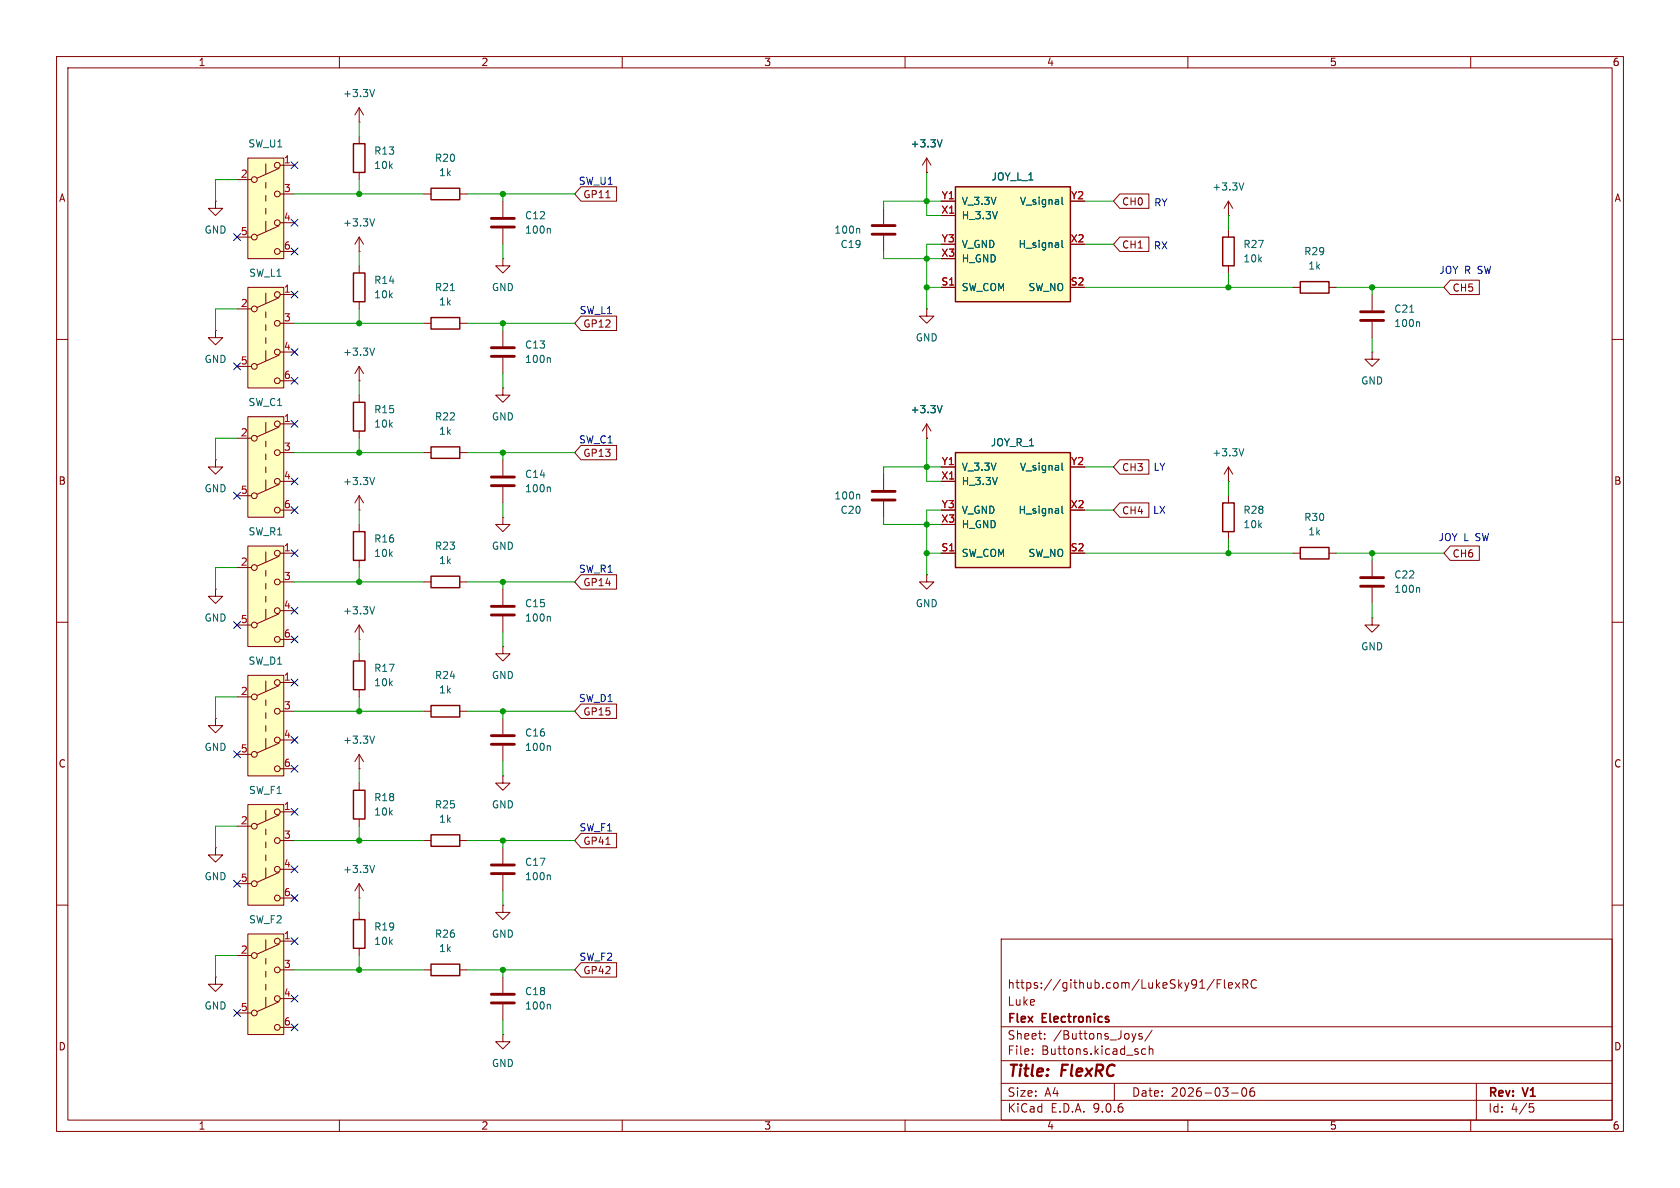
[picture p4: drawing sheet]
<svg xmlns="http://www.w3.org/2000/svg" width="297mm" height="210mm" viewBox="0 0 297 210" stroke-linecap="round" stroke-linejoin="round" font-family="sans-serif">
<g fill="none" stroke="#840000" stroke-width=".18">
<path d="M10 10h277v190h-277zM12 12h273v186h-273zM60 10v2M110 10v2M160 10v2M210 10v2M260 10v2M10 60h2M285 60h2M10 110h2M285 110h2M63.5 135.9h.1"/>
<path d="M63.5 133.4v2.5M63.5 138.4v1.3M63.5 133.4l-.8 1.2M63.5 133.4l.8 1.2M63.5 144.8v1.3M10 160h2M177 166h108v32h-108zM214.7 173.1l-1.3 2M215.2 173.9h.5M215.9 173.2h-.7v1.5M216.5 173.2v1.3l.2 .2M217.2 174.2l.7-.1-.1-.3-.4-.1-.2 .2v.7h.6"/>
<path d="M218.4 173.7l.8 1M219.2 173.7l-.8 1M219.7 174l.8-.1 .1-.2-.1-.4-.2-.1h-.6v1.5M220.1 174l.5 .7M222.1 173.3a.6 .6 0 0 0-.7 0 .6 .6 0 0 0-.2 .8 .56 .56 0 0 0 .3 .5 .56 .56 0 0 0 .6 0M285 160h2M60 198v2M110 198v2M160 198v2M177 194.5h108M177 191.5h108M177 187.5h108"/>
<path d="M177 181.5h108M182.5 186.3v.1M182.5 185.5v.1M184.7 183.6v.1M184.7 182.8v.1M197 191.5v3M200.8 182.7l-.3 1M201.9 182.8l-.4-.1-.2 .2 .1 .2 .5 .2v.3h-.6M202.5 185.5l-.4-.1-.3 .3v.4l.2 .2h.5M203.2 185.5l.2-.1 .3 .1 .1 .9M203.2 184.9v1.5M203.7 182.1l-1.3 2"/>
<path d="M210 198v2M217.7 193.2h1.2M219.7 192.4l.2-.1a.81 .81 0 0 1 .6 .6 .81 .81 0 0 1-.3 .8l-.2 .1a.81 .81 0 0 1-.3-1.4zM221.7 192.3a.59 .59 0 0 0-.7 .6v.6l.1 .2 .4 .1 .2-.1 .1-.5-.1-.3h-.5l-.2 .3M260 198v2M261 191.5v6.5M270.4 195.1h.7M270.5 195.7h.4l.3 .3-.2 .5-.5 .1"/>
</g>
<path d="M62.5 139.7h2v5.1h-2z" fill="none" stroke="#840000" stroke-width=".25"/>
<path d="M66.2 130.1l-.4 1.3" fill="none" stroke="#006464" stroke-width=".18"/>
<path d="M43.8 119.4h6.4v17.8h-6.4z" fill="#ffffc2"/>
<g fill="none" stroke="#840000" stroke-width=".18">
<path d="M88.9 35.6v2.8M88.9 45.7v1.3h1.3l-1.3 1.3-1.3-1.3h1.3M88.9 45.7h.1M88.9 40.4v2.8M217.2 87.6v1.3M217.2 94v1.3M228.6 97.8h1.3M234.9 97.8h1.3M43.8 119.4h6.4v17.8h-6.4zM63.5 113h.1M63.5 110.5l-.8 1.3M63.5 110.5l.8 1.3"/>
<path d="M63.5 110.5v2.5M74.9 102.9h1.3M81.3 102.9h1.2M88.9 114.3v1.3h1.3l-1.3 1.2-1.3-1.2h1.3M88.9 114.3h.1M38.1 127v1.3h1.3l-1.3 1.2-1.3-1.2h1.3M38.1 127h.1M41.9 123.2h2.5M41.9 133.4h2.5M47 120.4v1.8M47 123.7v1M47 126v1"/>
<path d="M47 128.3v1M47 130.6v1.7M49.3 121.2l-3.8 1.7M49.3 131.4l-3.8 1.7M49.5 120.7h2.6M49.5 125.7h2.6M49.5 130.8h2.6M49.5 135.9h2.6"/>
<circle cx="45" cy="123.2" r=".51"/>
<circle cx="45" cy="133.4" r=".51"/>
<circle cx="49" cy="125.7" r=".51"/>
<circle cx="49" cy="120.7" r=".51"/>
<circle cx="49" cy="135.9" r=".51"/>
<circle cx="49" cy="130.8" r=".51"/>
</g>
<path d="M216.2 88.9h2v5.1h-2zM229.9 96.8h5v2h-5zM76.2 101.9h5.1v2h-5.1z" fill="none" stroke="#840000" stroke-width=".25"/>
<path d="M86.9 38.6h4M86.9 40.1h4" fill="none" stroke="#840000" stroke-width=".51"/>
<path d="M97.1 40.4l.2 .2v.6M66.2 107.3l-.4 1.2" fill="none" stroke="#006464" stroke-width=".18"/>
<path d="M43.8 73.7h6.4v17.7h-6.4z" fill="#ffffc2"/>
<g fill="none" stroke="#840000" stroke-width=".18">
<path d="M217.2 40.6v1.3M217.2 47v1.3M228.6 50.8h1.3M234.9 50.8h1.3M41.9 77.5h2.5M43.8 73.7h6.4v17.7h-6.4zM47 74.7v1.8M47 78v1M49.3 75.5l-3.8 1.7M49.5 74.9h2.6M38.1 81.3v1.3h1.3l-1.3 1.2-1.3-1.2h1.3M38.1 81.3h.1"/>
<path d="M41.9 87.6h2.5M47 80.3v1M47 82.6v1M47 84.8v1.8M49.3 85.6l-3.8 1.8M49.5 80h2.6M49.5 85.1h2.6M49.5 90.2h2.6"/>
<circle cx="45" cy="77.5" r=".51"/>
<circle cx="49" cy="74.9" r=".51"/>
<circle cx="45" cy="87.6" r=".51"/>
<circle cx="49" cy="90.2" r=".51"/>
<circle cx="49" cy="80" r=".51"/>
<circle cx="49" cy="85.1" r=".51"/>
</g>
<path d="M216.2 41.9h2v5.1h-2zM229.9 49.8h5v2h-5z" fill="none" stroke="#840000" stroke-width=".25"/>
<path d="M43.8 96.5h6.4v17.8h-6.4z" fill="#ffffc2"/>
<g fill="none" stroke="#840000" stroke-width=".18">
<path d="M74.9 34.3h1.3M81.3 34.3h1.2M156.2 36.8v2.8M217.2 38.1h.1M217.2 35.6l-.8 1.2M217.2 35.6l.7 1.2M217.2 35.6v2.5M63.5 44.5h.1M63.5 41.9l-.8 1.3M63.5 41.9l.8 1.3M63.5 41.9v2.6M88.9 58.4v2.8"/>
<path d="M156.2 41.7v2.8M163.8 54.6v1.3h1.3l-1.3 1.3-1.2-1.3h1.2M163.8 54.6h.1M242.6 52.1v2.8M242.6 56.9v2.8M63.5 69.9v1.2M63.5 76.2v1.3M88.9 68.6v1.3h1.3l-1.3 1.2-1.3-1.2h1.3M88.9 68.6h.1M88.9 63.2v2.8M163.8 77.5h.1M163.8 74.9l-.7 1.3"/>
<path d="M163.8 74.9l.8 1.3M163.8 74.9v2.6M242.6 62.2v1.3h1.2l-1.2 1.3-1.3-1.3h1.3M242.6 62.2h.1M43.8 96.5h6.4v17.8h-6.4zM47 97.5v1.8M49.3 98.3l-3.8 1.8M49.5 97.8h2.6M63.5 90.2h.1M63.5 87.6v2.6M63.5 92.7v1.3M63.5 99.1v1.2"/>
<path d="M63.5 87.6l-.8 1.3M63.5 87.6l.8 1.3M74.9 80h1.3M81.3 80h1.2M88.9 91.4v1.3h1.3l-1.3 1.3-1.3-1.3h1.3M88.9 91.4h.1M88.9 81.3v2.8M88.9 86.1v2.8M217.2 85.1h.1M217.2 82.6v2.5M217.2 82.6l-.8 1.2M217.2 82.6l.7 1.2"/>
<path d="M242.6 99.1v2.8M38.1 104.1v1.3h1.3l-1.3 1.3-1.3-1.3h1.3M38.1 104.1h.1M41.9 100.3h2.5M41.9 110.5h2.5M47 100.8v1.1M47 103.1v1M47 105.4v1M47 107.7v1.8M49.3 108.5l-3.8 1.7M49.5 102.9h2.6M49.5 108h2.6"/>
<path d="M49.5 113h2.6M88.9 104.1v2.8M88.9 109v2.8M163.8 101.6v1.3h1.3l-1.3 1.2-1.2-1.2h1.2M163.8 101.6h.1M242.6 109.2v1.3h1.2l-1.2 1.3-1.3-1.3h1.3M242.6 109.2h.1M242.6 103.9v2.8M88.9 149.9v2.8M88.9 154.7v2.8M74.9 171.5h1.3M81.3 171.5h1.2"/>
<path d="M88.9 160v1.3h1.3l-1.3 1.3-1.3-1.3h1.3M88.9 160h.1"/>
<circle cx="49" cy="97.8" r=".51"/>
<circle cx="45" cy="100.3" r=".51"/>
<circle cx="45" cy="110.5" r=".51"/>
<circle cx="49" cy="108" r=".51"/>
<circle cx="49" cy="102.9" r=".51"/>
<circle cx="49" cy="113" r=".51"/>
</g>
<g fill="none" stroke="#840000" stroke-width=".51">
<path d="M154.2 39.9h4M154.2 41.4h4M240.5 55.1h4.1M240.5 56.6h4.1M86.9 61.5h4M86.9 63h4M86.9 84.3h4M86.9 85.9h4M86.9 107.2h4M86.9 108.7h4M240.5 102.1h4.1M240.5 103.6h4.1"/>
<path d="M86.9 152.9h4M86.9 154.4h4"/>
</g>
<g fill="none" stroke="#006464" stroke-width=".18">
<path d="M66.2 38.7l-.4 1.2M219.9 32.3l-.4 1.3M151.8 40.4l.2 .2v.6M249.2 55.2h.7M250.8 56.9l.2 .2v.6M97.1 63.2l.2 .2v.7M166.6 71.7l-.5 1.3M219.9 79.3l-.4 1.3M66.2 84.4l-.4 1.3M97.1 86.1l.2 .2v.6M97.1 109l.2 .1v.7M250.8 103.9l.2 .2v.6"/>
<path d="M97.1 154.7l.2 .2v.6"/>
</g>
<path d="M76.2 33.3h5.1v2h-5.1zM62.5 71.1h2v5.1h-2zM76.2 79h5.1v2h-5.1zM62.5 94h2v5.1h-2zM76.2 170.4h5.1v2.1h-5.1z" fill="none" stroke="#840000" stroke-width=".25"/>
<path d="M168.9 80h20.3v20.3h-20.3z" fill="#ffffc2"/>
<path d="M168.9 80h20.3v20.3h-20.3zM76.2 147.6h5.1v2h-5.1z" fill="none" stroke="#840000" stroke-width=".25"/>
<path d="M166.4 82.6h2.5M166.4 85.1h2.5M166.4 97.8h2.5M74.9 148.6h1.3M81.3 148.6h1.2" fill="none" stroke="#840000" stroke-width=".18"/>
<path d="M187.8 81.9v1l.1 .2M187.8 89.5v1.1l.1 .1" fill="none" stroke="#006464" stroke-width=".18"/>
<path d="M168.9 33h20.3v20.3h-20.3z" fill="#ffffc2"/>
<path d="M168.9 33h20.3v20.3h-20.3zM76.2 124.7h5.1v2h-5.1zM62.5 162.6h2v5h-2z" fill="none" stroke="#840000" stroke-width=".25"/>
<g fill="none" stroke="#840000" stroke-width=".18">
<path d="M163.8 30.5h.1M163.8 27.9l-.7 1.3M163.8 27.9l.8 1.3M163.8 27.9v2.6M166.4 35.6h2.5M166.4 38.1h2.5M166.4 50.8h2.5M63.5 67.3h.1M63.5 64.8l-.8 1.2M63.5 64.8l.8 1.2M63.5 64.8v2.5M156.2 83.8v2.8"/>
<path d="M156.2 88.6v2.8M74.9 125.7h1.3M81.3 125.7h1.2M63.5 158.8h.1M63.5 156.2v2.6M63.5 156.2l-.8 1.3M63.5 156.2l.8 1.3M63.5 161.3v1.3M63.5 167.6v1.3"/>
</g>
<path d="M166.6 24.7l-.5 1.3M187.8 34.9v1.1l.1 .1M187.8 42.5v1.1l.1 .2M66.2 61.5l-.4 1.3M151.8 87.4l.2 .1v.7M66.2 153l-.4 1.2" fill="none" stroke="#006464" stroke-width=".18"/>
<path d="M154.2 88.4h4M154.2 86.9h4" fill="none" stroke="#840000" stroke-width=".51"/>
<path d="M43.8 27.9h6.4v17.8h-6.4z" fill="#ffffc2"/>
<g fill="none" stroke="#840000" stroke-width=".18">
<path d="M38.1 35.6v1.2h1.3l-1.3 1.3-1.3-1.3h1.3M38.1 35.6h.1M41.9 31.8h2.5M43.8 27.9h6.4v17.8h-6.4zM47 29v1.7M47 32.3v1M47 34.5v1.1M47 36.8v1M47 39.1v1.8M49.3 29.8l-3.8 1.7M49.3 39.9l-3.8 1.8M49.5 29.2h2.6"/>
<path d="M49.5 34.3h2.6M49.5 39.4h2.6M41.9 41.9h2.5M49.5 44.5h2.6M38.1 149.9v1.2h1.3l-1.3 1.3-1.3-1.3h1.3M38.1 149.9h.1"/>
<circle cx="45" cy="31.8" r=".51"/>
<circle cx="49" cy="29.2" r=".51"/>
<circle cx="49" cy="39.4" r=".51"/>
<circle cx="49" cy="34.3" r=".51"/>
<circle cx="45" cy="41.9" r=".51"/>
<circle cx="49" cy="44.5" r=".51"/>
</g>
<path d="M43.8 142.2h6.4v17.8h-6.4z" fill="#ffffc2"/>
<g fill="none" stroke="#840000" stroke-width=".18">
<path d="M63.5 47v1.3M63.5 53.3v1.3M74.9 57.2h1.3M81.3 57.2h1.2M63.5 115.6v1.2M63.5 121.9v1.3M41.9 146.1h2.5M41.9 156.2h2.5M43.8 142.2h6.4v17.8h-6.4zM47 143.3v1.7M47 146.6v1M47 148.8v1.1"/>
<path d="M47 151.1v1M47 153.4v1.8M49.3 144.1l-3.8 1.7M49.3 154.2l-3.8 1.8M49.5 143.5h2.6M49.5 148.6h2.6M49.5 153.7h2.6M49.5 158.8h2.6M88.9 172.7v2.8M88.9 177.5v2.8M88.9 182.9v1.3h1.3l-1.3 1.2-1.3-1.2h1.3M88.9 182.9h.1"/>
<circle cx="45" cy="146.1" r=".51"/>
<circle cx="45" cy="156.2" r=".51"/>
<circle cx="49" cy="153.7" r=".51"/>
<circle cx="49" cy="143.5" r=".51"/>
<circle cx="49" cy="148.6" r=".51"/>
<circle cx="49" cy="158.8" r=".51"/>
</g>
<path d="M62.5 48.3h2v5h-2zM76.2 56.1h5.1v2.1h-5.1zM62.5 116.8h2v5.1h-2z" fill="none" stroke="#840000" stroke-width=".25"/>
<path d="M79.6 51.4h.7M97.1 177.5l.2 .2v.7" fill="none" stroke="#006464" stroke-width=".18"/>
<path d="M86.9 175.8h4M86.9 177.3h4" fill="none" stroke="#840000" stroke-width=".51"/>
<path d="M43.8 165.1h6.4v17.8h-6.4z" fill="#ffffc2"/>
<g fill="none" stroke="#840000" stroke-width=".18">
<path d="M63.5 19.1l-.8 1.2M63.5 19.1l.8 1.2M63.5 19.1v2.5M63.5 21.6h.1M63.5 24.1v1.3M63.5 30.5v1.3M41.9 168.9h2.5M41.9 179.1h2.5M43.8 165.1h6.4v17.8h-6.4zM47 166.1v1.8M47 169.4v1M47 171.7v1"/>
<path d="M47 174v1M47 176.3v1.8M49.3 166.9l-3.8 1.8M49.3 177.1l-3.8 1.7M49.5 166.4h2.6M49.5 171.5h2.6M49.5 176.5h2.6M49.5 181.6h2.6"/>
<circle cx="45" cy="168.9" r=".51"/>
<circle cx="45" cy="179.1" r=".51"/>
<circle cx="49" cy="176.5" r=".51"/>
<circle cx="49" cy="166.4" r=".51"/>
<circle cx="49" cy="171.5" r=".51"/>
<circle cx="49" cy="181.6" r=".51"/>
</g>
<path d="M66.2 15.8l-.4 1.3" fill="none" stroke="#006464" stroke-width=".18"/>
<path d="M62.5 25.4h2v5.1h-2z" fill="none" stroke="#840000" stroke-width=".25"/>
<path d="M43.8 50.8h6.4v17.8h-6.4z" fill="#ffffc2"/>
<g fill="none" stroke="#840000" stroke-width=".18">
<path d="M102.7 33h6.3v2.6h-6.3l-1.1-1.3zM107.1 35h.7M163.8 30.5h.1M166.4 35.6h2.5M166.4 38.1h2.5M198 34.3h5.1v2.5h-5.1l-1.2-1.2zM38.1 58.4v1.3h1.3l-1.3 1.3-1.3-1.3h1.3M38.1 58.4h.1M41.9 54.6h2.5M43.8 50.8h6.4v17.8h-6.4zM47 51.8v1.8M47 55.1v1"/>
<path d="M47 57.4v1M47 59.7v1M49.3 52.6l-3.8 1.8M49.5 52.1h2.6M49.5 57.2h2.6M102.7 55.9h6.3v2.5h-6.3l-1.1-1.2zM166.4 50.8h2.5M198 41.9h5.1v2.6h-5.1l-1.2-1.3zM256.4 49.5h5.1v2.6h-5.1l-1.1-1.3zM41.9 64.8h2.5M47 62v1.8M49.3 62.8l-3.8 1.7"/>
<path d="M49.5 62.2h2.6M49.5 67.3h2.6M102.7 78.7h6.3v2.6h-6.3l-1.1-1.3zM163.8 77.5h.1M166.4 82.6h2.5M166.4 85.1h2.5M166.4 97.8h2.5M198 88.9h5.1v2.5h-5.1l-1.2-1.2zM198 81.3h5.1v2.5h-5.1l-1.2-1.2zM256.4 96.5h5.1v2.6h-5.1l-1.1-1.3zM102.7 101.6h6.3v2.5h-6.3l-1.1-1.2zM88.9 137.2v1.2h1.3l-1.3 1.3-1.3-1.3h1.3"/>
<path d="M88.9 137.2h.1M88.9 127v2.8M88.9 131.8v2.8M102.7 124.5h6.3v2.5h-6.3l-1.1-1.3zM102.7 147.3h6.3v2.6h-6.3l-1.1-1.3zM107.1 149.3h.7M38.1 172.7v1.3h1.3l-1.3 1.3-1.3-1.3h1.3M38.1 172.7h.1M102.7 170.2h6.3v2.5h-6.3l-1.1-1.2z"/>
<circle cx="45" cy="54.6" r=".51"/>
<circle cx="49" cy="57.2" r=".51"/>
<circle cx="49" cy="52.1" r=".51"/>
<circle cx="45" cy="64.8" r=".51"/>
<circle cx="49" cy="67.3" r=".51"/>
<circle cx="49" cy="62.2" r=".51"/>
</g>
<path d="M86.9 130h4M86.9 131.6h4" fill="none" stroke="#840000" stroke-width=".51"/>
<path d="M166.6 24.7l-.5 1.3M187.8 34.9v1.1l.1 .1M187.8 42.5v1.1l.1 .2M166.6 71.7l-.5 1.3M187.8 81.9v1l.1 .2M187.8 89.5v1.1l.1 .1M97.1 131.8l.2 .2v.7" fill="none" stroke="#006464" stroke-width=".18"/>
<g fill="none" stroke="#009600" stroke-width=".18">
<path d="M41.9 31.8h-3.8v3.8M52.1 34.3h22.8M63.5 21.6v2.5M63.5 31.8v2.5M82.5 34.3h19.1M88.9 34.3v1.3M163.8 30.5v7.6h2.6M166.4 35.6h-10.2v1.2M191.8 35.6h5M217.2 38.1v2.5M41.9 54.6h-3.8v3.8M52.1 57.2h22.8"/>
<path d="M63.5 44.5v2.5M63.5 54.6v2.6M82.5 57.2h19.1M88.9 43.2v2.5M88.9 57.2v1.2M156.2 44.5v1.2h10.2M163.8 50.8h2.6M166.4 43.2h-2.6v11.4M191.8 50.8h36.8M191.8 43.2h5M217.2 48.3v2.5M236.2 50.8h19.1"/>
<path d="M242.6 50.8v1.3M242.6 59.7v2.5M41.9 77.5h-3.8v3.8M63.5 67.3v2.6M63.5 77.5v2.5M88.9 66v2.6M163.8 77.5v7.6h2.6M52.1 80h22.8M63.5 90.2v2.5M82.5 80h19.1M88.9 80v1.3M88.9 88.9v2.5"/>
<path d="M156.2 91.4v1.3h10.2M163.8 97.8h2.6M166.4 90.2h-2.6v11.4M166.4 82.6h-10.2v1.2M191.8 97.8h36.8M191.8 82.6h5M191.8 90.2h5M217.2 85.1v2.5M217.2 95.3v2.5M236.2 97.8h19.1M242.6 97.8v1.3M41.9 100.3h-3.8v3.8"/>
<path d="M52.1 102.9h22.8M63.5 100.3v2.6M63.5 113v2.6M82.5 102.9h19.1M88.9 102.9v1.2M88.9 111.8v2.5M242.6 106.7v2.5M41.9 123.2h-3.8v3.8M52.1 125.7h22.8M63.5 123.2v2.5M63.5 135.9v2.5M82.5 125.7h19.1"/>
<path d="M88.9 125.7v1.3M88.9 134.6v2.6M41.9 146.1h-3.8v3.8M52.1 148.6h22.8M63.5 146.1v2.5M63.5 158.8v2.5M82.5 148.6h19.1M88.9 148.6v1.3M88.9 157.5v2.5M41.9 168.9h-3.8v3.8M52.1 171.5h22.8M63.5 168.9v2.6"/>
<path d="M82.5 171.5h19.1M88.9 171.5v1.2M88.9 180.3v2.6"/>
</g>
<g fill="none" stroke="#000084" stroke-width=".18">
<path d="M51.5 38.8l1.2 1.2M51.5 28.6l1.2 1.2M52.7 38.8l-1.2 1.2M52.7 28.6l-1.2 1.2M41.3 41.3l1.2 1.2M42.5 41.3l-1.2 1.2M51.5 51.5l1.2 1.2M51.5 43.8l1.2 1.3M52.7 51.5l-1.2 1.2M52.7 43.8l-1.2 1.3M41.3 64.2l1.2 1.2M42.5 64.2l-1.2 1.2"/>
<path d="M51.5 61.6l1.2 1.2M51.5 66.7l1.2 1.2M51.5 74.3l1.2 1.2M52.7 61.6l-1.2 1.2M52.7 66.7l-1.2 1.2M52.7 74.3l-1.2 1.2M41.3 87l1.2 1.2M42.5 87l-1.2 1.2M51.5 97.2l1.2 1.2M51.5 84.5l1.2 1.2M51.5 89.6l1.2 1.2M52.7 97.2l-1.2 1.2"/>
<path d="M52.7 84.5l-1.2 1.2M52.7 89.6l-1.2 1.2M41.3 109.9l1.2 1.2M42.5 109.9l-1.2 1.2M51.5 107.3l1.2 1.3M51.5 112.4l1.2 1.2M52.7 107.3l-1.2 1.3M52.7 112.4l-1.2 1.2M41.3 132.7l1.2 1.3M42.5 132.7l-1.2 1.3M51.5 130.2l1.2 1.2M51.5 120l1.2 1.3"/>
<path d="M51.5 135.3l1.2 1.2M52.7 130.2l-1.2 1.2M52.7 135.3l-1.2 1.2M52.7 120l-1.2 1.3M41.3 155.6l1.2 1.2M42.5 155.6l-1.2 1.2M51.5 153.1l1.2 1.2M51.5 142.9l1.2 1.2M51.5 158.1l1.2 1.3M52.7 153.1l-1.2 1.2M52.7 142.9l-1.2 1.2M52.7 158.1l-1.2 1.3"/>
<path d="M41.3 178.5l1.2 1.2M42.5 178.5l-1.2 1.2M51.5 175.9l1.2 1.2M51.5 165.8l1.2 1.2M52.7 175.9l-1.2 1.2M52.7 165.8l-1.2 1.2M51.5 181l1.2 1.2M52.7 181l-1.2 1.2"/>
</g>
<g fill="#009600" stroke="#009600" stroke-width=".18">
<circle cx="217.2" cy="97.8" r=".46"/>
<circle cx="217.2" cy="50.8" r=".46"/>
<circle cx="242.6" cy="97.8" r=".46"/>
<circle cx="242.6" cy="50.8" r=".46"/>
<circle cx="63.5" cy="57.2" r=".46"/>
<circle cx="63.5" cy="34.3" r=".46"/>
<circle cx="88.9" cy="34.3" r=".46"/>
<circle cx="88.9" cy="57.2" r=".46"/>
<circle cx="63.5" cy="148.6" r=".46"/>
<circle cx="88.9" cy="148.6" r=".46"/>
<circle cx="88.9" cy="125.7" r=".46"/>
<circle cx="63.5" cy="125.7" r=".46"/>
<circle cx="88.9" cy="171.5" r=".46"/>
<circle cx="63.5" cy="102.9" r=".46"/>
<circle cx="88.9" cy="80" r=".46"/>
<circle cx="88.9" cy="102.9" r=".46"/>
<circle cx="63.5" cy="80" r=".46"/>
<circle cx="163.8" cy="50.8" r=".46"/>
<circle cx="163.8" cy="92.7" r=".46"/>
<circle cx="163.8" cy="97.8" r=".46"/>
<circle cx="163.8" cy="82.6" r=".46"/>
<circle cx="163.8" cy="45.7" r=".46"/>
<circle cx="163.8" cy="35.6" r=".46"/>
<circle cx="63.5" cy="171.5" r=".46"/>
</g>
<g font-size="2.8" fill="#840000">
<text x="178" y="190.9">Title:</text>
<text x="187.7" y="190.9">FlexRC</text>
</g>
<g font-size="2.1" fill="#840000">
<text x="178" y="178">Luke</text>
<text x="178" y="175">https://github.com/LukeSky91/FlexRC</text>
<text x="178" y="184">Sheet:</text>
<text x="178" y="181.2">Flex</text>
<text x="184.3" y="181.2">Electronics</text>
<text x="186.2" y="184">/Buttons_Joys/</text>
<text x="178" y="186.7">File:</text>
<text x="184.1" y="186.7">Buttons.kicad_sch</text>
<text x="178" y="196.9">KiCad</text>
<text x="178" y="194.1">Size:</text>
<text x="184.7" y="194.1">A4</text>
<text x="185.7" y="196.9">E.D.A.</text>
<text x="193.3" y="196.9">9.0.6</text>
<text x="200" y="194.1">Date:</text>
<text x="207" y="194.1">2026-03-06</text>
<text x="263" y="194.3">Rev:</text>
<text x="263" y="196.9">Id:</text>
<text x="267.1" y="196.9">4/5</text>
<text x="269.4" y="194.3">V1</text>
</g>
<g font-size="1.8" fill="#840000">
<text x="35" y="11.9">1</text>
<text x="85" y="11.9">2</text>
<text x="135" y="11.9">3</text>
<text x="185" y="11.9">4</text>
<text x="235" y="11.9">5</text>
<text x="285" y="11.9">6</text>
<text x="10.3" y="35.9">A</text>
<text x="103" y="35.2">GP11</text>
<text x="285.3" y="35.9">A</text>
<text x="198.3" y="36.5">CH0</text>
<text x="198.3" y="44.1">CH1</text>
<text x="256.7" y="51.8">CH5</text>
<text x="103" y="58.1">GP12</text>
<text x="103" y="81">GP13</text>
<text x="198.3" y="83.5">CH3</text>
<text x="10.3" y="85.9">B</text>
<text x="285.3" y="85.9">B</text>
<text x="198.3" y="91.1">CH4</text>
<text x="256.7" y="98.7">CH6</text>
<text x="103" y="103.8">GP14</text>
<text x="103" y="126.7">GP15</text>
<text x="10.3" y="135.9">C</text>
<text x="285.3" y="135.9">C</text>
<text x="103" y="149.5">GP41</text>
<text x="103" y="172.4">GP42</text>
<text x="10.3" y="185.9">D</text>
<text x="285.3" y="185.9">D</text>
<text x="35" y="199.9">1</text>
<text x="85" y="199.9">2</text>
<text x="135" y="199.9">3</text>
<text x="185" y="199.9">4</text>
<text x="235" y="199.9">5</text>
<text x="285" y="199.9">6</text>
</g>
<g font-size="1.8" fill="#006464">
<text x="60.6" y="17.4">+3.3V</text>
<text x="43.8" y="26.3">SW_U1</text>
<text x="66" y="27.5">R13</text>
<text x="76.8" y="28.8">R20</text>
<text x="160.9" y="26.3">+3.3V</text>
<text x="66" y="30.1">10k</text>
<text x="77.5" y="31.3">1k</text>
<text x="175.2" y="32.1">JOY_L_1</text>
<text x="214.2" y="33.9">+3.3V</text>
<text x="36.1" y="41.5">GND</text>
<text x="60.6" y="40.2">+3.3V</text>
<text x="92.7" y="41.5">100n</text>
<text x="92.7" y="39">C12</text>
<text x="147.4" y="41.5">100n</text>
<text x="169.9" y="36.4">V_3.3V</text>
<text x="169.9" y="39">H_3.3V</text>
<text x="180.2" y="36.4">V_signal</text>
<text x="148.5" y="44">C19</text>
<text x="169.9" y="44">V_GND</text>
<text x="169.9" y="46.6">H_GND</text>
<text x="180" y="44">H_signal</text>
<text x="219.7" y="46.6">10k</text>
<text x="219.7" y="44">R27</text>
<text x="230.5" y="45.3">R29</text>
<text x="231.2" y="47.9">1k</text>
<text x="44" y="49.1">SW_L1</text>
<text x="66" y="52.9">10k</text>
<text x="66" y="50.4">R14</text>
<text x="76.8" y="51.7">R21</text>
<text x="86.9" y="51.7">GND</text>
<text x="169.9" y="51.7">SW_COM</text>
<text x="181.7" y="51.7">SW_NO</text>
<text x="77.5" y="54.2">1k</text>
<text x="246.4" y="58">100n</text>
<text x="246.4" y="55.5">C21</text>
<text x="36.1" y="64.4">GND</text>
<text x="60.6" y="63.1">+3.3V</text>
<text x="92.7" y="64.4">100n</text>
<text x="92.7" y="61.8">C13</text>
<text x="161.8" y="60.6">GND</text>
<text x="43.8" y="72">SW_C1</text>
<text x="240.5" y="68.2">GND</text>
<text x="66" y="75.8">10k</text>
<text x="66" y="73.3">R15</text>
<text x="76.8" y="74.5">R22</text>
<text x="77.5" y="77.1">1k</text>
<text x="86.9" y="74.5">GND</text>
<text x="160.9" y="73.3">+3.3V</text>
<text x="169.9" y="83.4">V_3.3V</text>
<text x="175.1" y="79.1">JOY_R_1</text>
<text x="180.2" y="83.4">V_signal</text>
<text x="214.2" y="80.9">+3.3V</text>
<text x="36.1" y="87.2">GND</text>
<text x="60.6" y="86">+3.3V</text>
<text x="92.7" y="87.2">100n</text>
<text x="92.7" y="84.7">C14</text>
<text x="147.4" y="88.5">100n</text>
<text x="169.9" y="86">H_3.3V</text>
<text x="43.8" y="94.8">SW_R1</text>
<text x="148.5" y="91">C20</text>
<text x="169.9" y="91">V_GND</text>
<text x="169.9" y="93.6">H_GND</text>
<text x="180" y="91">H_signal</text>
<text x="219.7" y="93.6">10k</text>
<text x="219.7" y="91">R28</text>
<text x="230.5" y="92.3">R30</text>
<text x="231.2" y="94.8">1k</text>
<text x="66" y="98.7">10k</text>
<text x="66" y="96.1">R16</text>
<text x="76.8" y="97.4">R23</text>
<text x="77.5" y="99.9">1k</text>
<text x="86.9" y="97.4">GND</text>
<text x="169.9" y="98.7">SW_COM</text>
<text x="181.7" y="98.7">SW_NO</text>
<text x="92.7" y="107.5">C15</text>
<text x="161.8" y="107.5">GND</text>
<text x="246.4" y="105">100n</text>
<text x="246.4" y="102.5">C22</text>
<text x="36.1" y="110.1">GND</text>
<text x="60.6" y="108.8">+3.3V</text>
<text x="92.7" y="110.1">100n</text>
<text x="43.8" y="117.7">SW_D1</text>
<text x="66" y="119">R17</text>
<text x="240.5" y="115.2">GND</text>
<text x="66" y="121.5">10k</text>
<text x="76.8" y="120.2">R24</text>
<text x="77.5" y="122.8">1k</text>
<text x="86.9" y="120.2">GND</text>
<text x="60.6" y="131.7">+3.3V</text>
<text x="92.7" y="130.4">C16</text>
<text x="36.1" y="132.9">GND</text>
<text x="92.7" y="132.9">100n</text>
<text x="43.9" y="140.6">SW_F1</text>
<text x="66" y="141.8">R18</text>
<text x="76.8" y="143.1">R25</text>
<text x="86.9" y="143.1">GND</text>
<text x="66" y="144.4">10k</text>
<text x="77.5" y="145.6">1k</text>
<text x="36.1" y="155.8">GND</text>
<text x="60.6" y="154.5">+3.3V</text>
<text x="92.7" y="155.8">100n</text>
<text x="92.7" y="153.3">C17</text>
<text x="43.9" y="163.4">SW_F2</text>
<text x="66" y="167.2">10k</text>
<text x="66" y="164.7">R19</text>
<text x="76.8" y="166">R26</text>
<text x="86.9" y="166">GND</text>
<text x="77.5" y="168.5">1k</text>
<text x="36.1" y="178.7">GND</text>
<text x="92.7" y="178.7">100n</text>
<text x="92.7" y="176.1">C18</text>
<text x="86.9" y="188.8">GND</text>
</g>
<g font-size="1.8" fill="#a90000">
<text x="50.1" y="29">1</text>
<text x="42.5" y="31.5">2</text>
<text x="50.1" y="34">3</text>
<text x="166.4" y="35.3">Y1</text>
<text x="189.2" y="35.3">Y2</text>
<text x="42.5" y="41.7">5</text>
<text x="50.1" y="39.1">4</text>
<text x="166.3" y="37.8">X1</text>
<text x="50.1" y="44.2">6</text>
<text x="166.3" y="45.5">X3</text>
<text x="166.4" y="42.9">Y3</text>
<text x="189.2" y="42.9">X2</text>
<text x="50.1" y="51.8">1</text>
<text x="166.3" y="50.5">S1</text>
<text x="189.2" y="50.5">S2</text>
<text x="42.5" y="54.4">2</text>
<text x="50.1" y="56.9">3</text>
<text x="42.5" y="64.5">5</text>
<text x="50.1" y="62">4</text>
<text x="50.1" y="67.1">6</text>
<text x="42.5" y="77.2">2</text>
<text x="50.1" y="74.7">1</text>
<text x="50.1" y="79.8">3</text>
<text x="166.4" y="82.3">Y1</text>
<text x="189.2" y="82.3">Y2</text>
<text x="42.5" y="87.4">5</text>
<text x="50.1" y="84.8">4</text>
<text x="50.1" y="89.9">6</text>
<text x="166.3" y="84.8">X1</text>
<text x="166.4" y="89.9">Y3</text>
<text x="189.2" y="89.9">X2</text>
<text x="166.3" y="92.5">X3</text>
<text x="42.5" y="100.1">2</text>
<text x="50.1" y="97.5">1</text>
<text x="166.3" y="97.5">S1</text>
<text x="189.2" y="97.5">S2</text>
<text x="50.1" y="102.6">3</text>
<text x="50.1" y="107.7">4</text>
<text x="42.5" y="110.2">5</text>
<text x="50.1" y="112.8">6</text>
<text x="42.5" y="122.9">2</text>
<text x="50.1" y="120.4">1</text>
<text x="50.1" y="125.5">3</text>
<text x="50.1" y="130.6">4</text>
<text x="42.5" y="133.1">5</text>
<text x="50.1" y="135.6">6</text>
<text x="50.1" y="143.3">1</text>
<text x="42.5" y="145.8">2</text>
<text x="50.1" y="148.3">3</text>
<text x="42.5" y="156">5</text>
<text x="50.1" y="153.4">4</text>
<text x="50.1" y="158.5">6</text>
<text x="50.1" y="166.1">1</text>
<text x="42.5" y="168.7">2</text>
<text x="50.1" y="171.2">3</text>
<text x="42.5" y="178.8">5</text>
<text x="50.1" y="176.3">4</text>
<text x="50.1" y="181.4">6</text>
</g>
<g font-size="1.8" fill="#0000c2">
<text x="102.2" y="32.9">SW_U1</text>
<text x="204" y="36.7">RY</text>
<text x="203.9" y="44.3">RX</text>
<text x="254.4" y="48.6">JOY R SW</text>
<text x="102.4" y="55.7">SW_L1</text>
<text x="102.3" y="78.6">SW_C1</text>
<text x="203.8" y="83.4">LY</text>
<text x="203.8" y="91">LX</text>
<text x="254.2" y="95.9">JOY L SW</text>
<text x="102.3" y="101.5">SW_R1</text>
<text x="102.3" y="124.3">SW_D1</text>
<text x="102.3" y="147.2">SW_F1</text>
<text x="102.3" y="170">SW_F2</text>
</g>
</svg>
